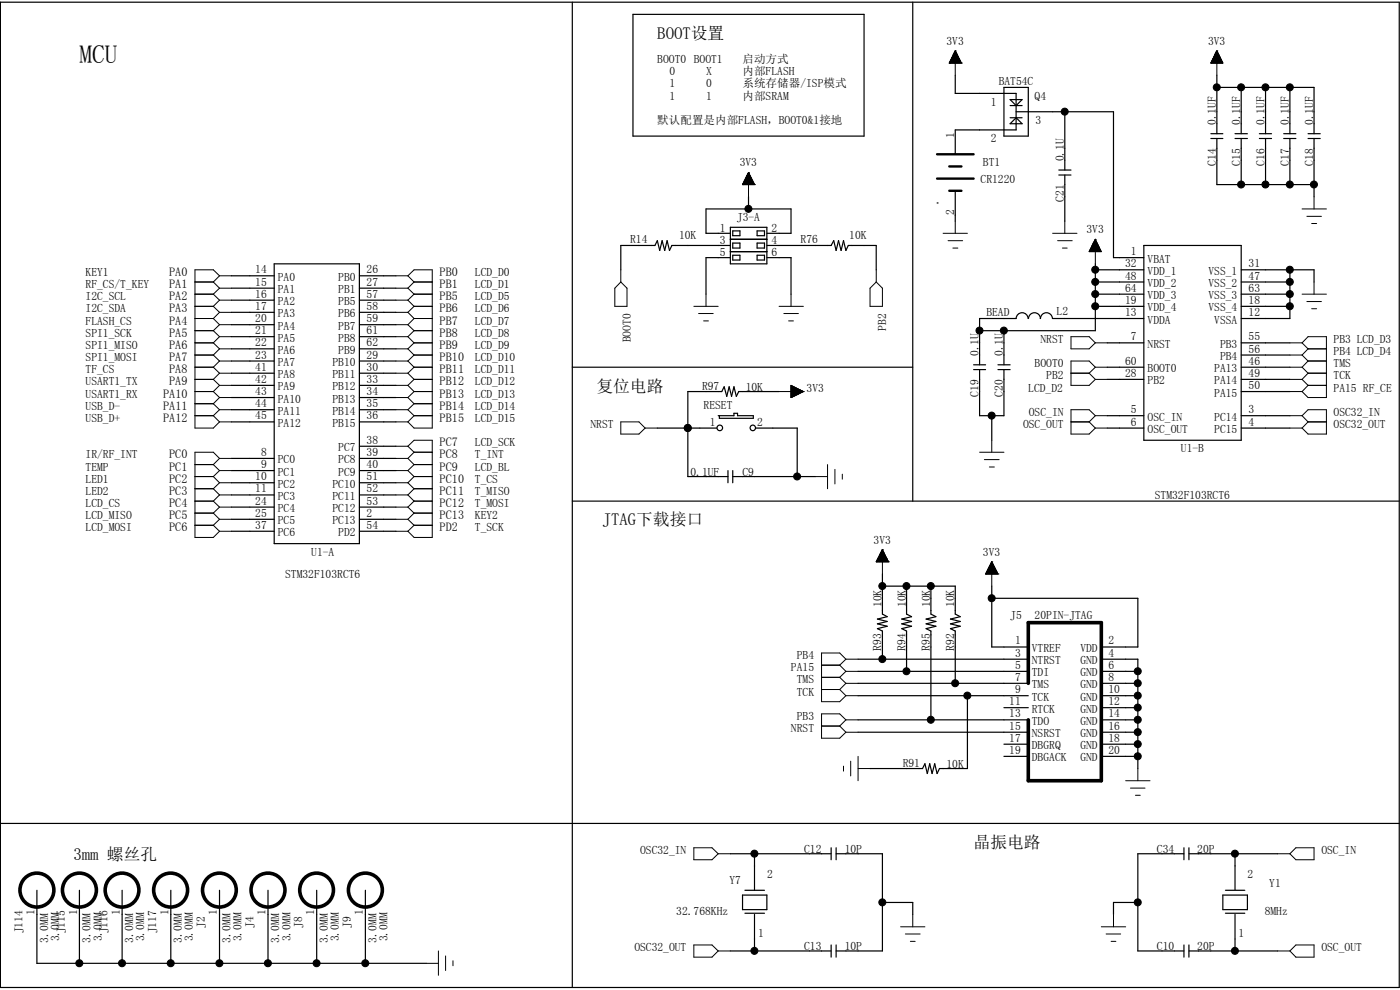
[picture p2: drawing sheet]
<svg xmlns="http://www.w3.org/2000/svg" width="297mm" height="210mm" viewBox="0 0 297 210" stroke-linecap="round" stroke-linejoin="round" font-family="sans-serif">
<g fill="none" stroke="#000" stroke-width=".25">
<path d="M.1 .5h296.7v209h-296.7zM121.4 .5v209M134.3 3h49v25.9h-49zM193.6 .5v105.8M202.6 16v3.8h13v7.8h-13v5.1M213 18.5h5.1v10.4h-5.1zM258.1 16v12.4M258.1 18.5h20.7v9.9M263.3 18.5v9.9M268.5 18.5v9.9M273.6 18.5v9.9M214.3 21.1h2.5l-1.2 1.3z"/>
<path d="M214.3 22.4h2.5M214.3 25h2.5M215.6 23.7h20.6v31h6.5M215.6 25l1.2 1.2h-2.5zM224.6 37.1h2.6M224.6 36.1h2.6M225.9 23.7v12.4M225.9 37.1v9.8M256.9 29.4h2.5M256.9 28.4h2.5M258.1 29.4v9.8h20.7M262 29.4h2.6"/>
<path d="M262 28.4h2.6M263.3 29.4v9.8M267.2 29.4h2.5M267.2 28.4h2.5M268.5 29.4v9.8M272.3 29.4h2.6M272.3 28.4h2.6M273.6 29.4v9.8M277.5 29.4h2.6M277.5 28.4h2.6M278.8 29.4v12.3M49.1 58.5h9.1"/>
<path d="M58.2 56h18v59.3h-18zM76.2 58.5h7.8M154.9 52.1h-12.4l-.5 1-.5-2-.5 2-.5-2-.5 2-.6-2-.5 1h-7.2v5.1M154.9 48.2h7.8v7.8h-7.8zM154.9 54.7h-5.1v7.7M154.9 50.8h7.8M154.9 53.4h7.8M154.9 49.5h-5.1v-5.2h18v5.2h-5.1M155.4 49h1.6v1h-1.6zM155.4 51.6h1.6v1h-1.6zM155.4 54.1h1.6v1.1h-1.6zM158.8 41.7v2.6"/>
<path d="M160.6 49h1.6v1h-1.6zM160.6 51.6h1.6v1h-1.6zM160.6 54.1h1.6v1.1h-1.6zM162.7 52.1h13.6l.6-1 .5 2 .5-2 .5 2 .5-2 .6 2 .5-1h5.9v5.1M162.7 54.7h5.1v7.7M198.8 43.1h.1M202.6 40.5v6.4M232.4 57.2h10.3M232.4 59.8h10.3M232.4 56v14.1h-24.6M242.7 52.1h20.6v41.3h-20.6zM263.3 57.2h15.5v2.6"/>
<path d="M263.3 59.8h10.3M273.6 57.2v10.4h-10.3M49.1 61.1h9.1M49.1 63.7h9.1M49.1 66.3h9.1M49.1 68.9h9.1M49.1 71.4h9.1M49.1 74h9.1M49.1 76.6h9.1M49.1 79.2h9.1M76.2 61.1h7.8M76.2 63.7h7.8"/>
<path d="M76.2 66.3h7.8M76.2 68.9h7.8M76.2 71.4h7.8M76.2 74h7.8M76.2 76.6h7.8M76.2 79.2h7.8M121.4 77.9h72.2M206.5 78.4h2.6M206.5 77.4h2.6M207.8 78.4v9.8h5.2v-9.8M211.7 78.4h2.6M211.7 77.4h2.6"/>
<path d="M213 70.1v7.3M218.1 67.6a1.27 1.27 0 0 0-1.3-1.3 1.27 1.27 0 0 0-1.2 1.3h-7.8v9.8M218.2 67.6a1.25 1.25 0 0 1 1.2-1.3 1.25 1.25 0 0 1 1.3 1.3M220.7 67.6a1.27 1.27 0 0 1 1.3-1.3 1.27 1.27 0 0 1 1.3 1.3M223.3 67.6h19.4M232.4 65h10.3M232.4 62.4h10.3M234.9 77.9h7.8M234.9 72.7h7.8M263.3 77.9h10.3M263.3 72.7h10.3M263.3 75.3h10.3"/>
<path d="M263.3 65h10.3M263.3 62.4h10.3M49.1 97.2h9.1M49.1 99.8h9.1M49.1 81.7h9.1M49.1 84.3h9.1M49.1 86.9h9.1M49.1 89.5h9.1M76.2 97.2h7.8M76.2 99.8h7.8M76.2 81.7h7.8M76.2 84.3h7.8"/>
<path d="M76.2 86.9h7.8M76.2 89.5h7.8M76.2 94.7h7.8M139.4 90.8h12.7M145.9 90.8h.1M152.4 88.2h.1M152.6 88.2h3.1v-.5h.8v.5h3.3v.5h-7.2zM154.4 99.8v2.6M155.4 99.8v2.6M160.3 90.8h8.8v10.3M165.3 83.1h-8.6l-.5 1-.5-2.1-.5 2.1-.5-2.1-.5 2.1-.6-2.1-.5 1.1h-7.2v18h8.5M210.4 88.2v5.2"/>
<path d="M234.9 88.2h7.8M234.9 90.8h7.8M234.9 80.5h7.8M263.3 83.1h10.3M263.3 88.2h10.3M263.3 90.8h10.3M263.3 80.5h10.3M49.1 110.2h9.1M49.1 102.4h9.1M49.1 105h9.1M49.1 107.6h9.1M49.1 112.7h9.1"/>
<path d="M76.2 110.2h7.8M76.2 102.4h7.8M76.2 105h7.8M76.2 107.6h7.8M76.2 112.7h7.8M121.4 106.3h175.4M155.4 101.1h17.6M182 139.8h36.1M187.2 124.3h15.4v6l1.1 .5-2.1 .5 2.1 .5-2.1 .5 2.1 .5-2.1 .5 1 .6v11M187.2 121.8v8.5l1 .5-2.1 .5 2.1 .5-2.1 .5 2.1 .5-2.1 .5 1.1 .6v5.9M192.3 124.3v6l1.1 .5-2.1 .5 2.1 .5-2.1 .5 2.1 .5-2.1 .5 1 .6v8.5M197.5 124.3v6l1 .5-2 .5 2 .5-2 .5 2 .5-2 .5 1 .6v18.8"/>
<path d="M210.4 124.3v12.9h7.7M210.4 126.9h31v10.3h-7.8M233.6 139.8h7.8v23.2M182 142.4h36.1M182 144.9h36.1M182 147.6h36.1M182 152.7h36.1M182 155.3h36.1M205.2 147.6v15.4h-5.9l-.5 1.1-.5-2.1-.6 2.1-.5-2.1-.5 2.1-.5-2.1-.5 1h-11.1M213 150.1h5.1M213 157.9h5.1M233.6 142.4h7.8"/>
<path d="M233.6 144.9h7.8M233.6 147.6h7.8M233.6 150.1h7.8M233.6 152.7h7.8M233.6 155.3h7.8M233.6 157.9h7.8M.1 174.7h296.7M176.3 179.8v2.6M177.4 179.8v2.6M213 160.4h5.1M233.6 160.4h7.8M251.2 179.8v2.6"/>
<path d="M252.2 179.8v2.6M7.8 188.8v15.5h82.6M16.8 188.8v15.5M25.9 188.8v15.5M36.2 188.8v15.5M46.6 188.8v15.5M56.9 188.8v15.5M67.2 188.8v15.5M77.5 188.8v15.5M154.9 181.1h21.4M157.5 189.9h5.2v3.1h-5.2zM158 188.8h4.2"/>
<path d="M158 193.7h4.2M160.1 181.1v7.7M160.1 194v7.7M177.4 181.1h9.8v20.6h-9.8M187.2 191.4h6.4v2.6M241.4 191.4h-5.2v2.6M251.2 181.1h-9.8v20.6h9.8M252.2 181.1h18.8M259.4 189.9h5.2v3.1h-5.2zM260 188.8h4.1M260 193.7h4.1M262 181.1v7.7"/>
<path d="M262 194v7.7M46.6 204.3h.1M154.9 201.7h21.4M176.3 200.4v2.6M177.4 200.4v2.6M251.2 200.4v2.6M252.2 201.7h18.8M252.2 200.4v2.6"/>
<circle cx="152.7" cy="90.8" r=".59"/>
<circle cx="159.7" cy="90.8" r=".58"/>
</g>
<g fill="none" stroke="#000" stroke-width=".76">
<path d="M218.1 144.9v-12.8h15.5v33.5h-15.5v-12.9"/>
<circle cx="7.8" cy="188.8" r="3.6"/>
<circle cx="16.8" cy="188.8" r="3.6"/>
<circle cx="25.9" cy="188.8" r="3.6"/>
<circle cx="36.2" cy="188.8" r="3.6"/>
<circle cx="46.5" cy="188.8" r="3.6"/>
<circle cx="56.9" cy="188.8" r="3.6"/>
<circle cx="67.2" cy="188.8" r="3.6"/>
<circle cx="77.5" cy="188.8" r="3.6"/>
</g>
<path d="M198.8 32.7h7.7M198.8 37.9h7.7M201.4 35.3h2.6M201.4 40.5h2.6" fill="none" stroke="#000" stroke-width=".51"/>
<g fill="none" stroke="#000" stroke-width=".21">
<path d="M201.4 13.4h.1M201.4 13.4h2.6M201.4 13.3h2.5M201.5 13.2h2.3v.2M201.5 13.1v.3M201.5 13h2.3M201.6 13h2.2v.4M201.6 12.9v.5M201.6 12.9h2.1M201.7 12.7h1.9v.7M201.8 12.5h1.7v.9M201.8 12.5v.9"/>
<path d="M201.8 12.4h1.7M201.9 12.4h1.6v1M202 12.1h1.3v1.3M202 12.1v1.3M202.1 12h1.2M202.1 11.9h1.1v1.5M202.2 11.7h.9v1.7M202.2 11.6v1.8M202.2 11.6h.9M202.3 11.5h.7v1.9M202.4 11.3h.5v2.1M202.4 11.2v2.2"/>
<path d="M202.4 11.2h.5M202.5 11.1h.3v2.3M202.5 11v2.4M202.6 11h.2M202.6 10.9h.1v2.5M202.6 10.8v2.6M202.6 10.8h.1M202.6 10.8v5.2M202.6 10.8l-1.2 2.6M202.6 10.8l1.4 2.6M203 11.4h-.6l-.1 2M203.2 11.9h-1.1v1.5"/>
<path d="M203.4 12.2h-1.5v1.2M203.6 12.7h-1.9v.7M204 13.4h.1M256.9 13.4h2.5M256.9 13.3h2.5v.1M256.9 13.2v.2M257 13.2h2.3M257 13h2.3v.4M257 13v.4M257 13h2.2M257.1 12.9h2.1v.5M257.1 12.8v.6"/>
<path d="M257.2 12.7h1.9M257.2 12.7h1.9v.7M257.2 12.6v.8M257.3 12.5h1.7M257.3 12.4h1.7v1M257.3 12.4v1M257.4 12.4h1.5M257.4 12.2h1.5v1.2M257.4 12.2v1.2M257.5 12.1h1.3M257.5 12h1.3v1.4M257.5 11.9v1.5"/>
<path d="M257.6 11.9h1.1M257.6 11.9h1.1v1.5M257.6 11.7v1.7M257.7 11.7h.9M257.7 11.6h.9v1.8M257.7 11.5v1.9M257.8 11.5h.7M257.8 11.4h.6v2M257.8 11.3v2.1M257.9 11.3h.5M257.9 11.2h.5v2.2M257.9 11.1v2.3"/>
<path d="M258 11.1h.3M258 11h.3v2.4M258 10.9v2.5M258.1 10.9h.1M258.1 10.8h.1M258.1 10.8v5.2M258.1 10.8l-1.2 2.6M258.1 10.8l1.3 2.6M157.5 39.2h.1M157.5 39.2h2.6M157.6 39.1h2.4M157.6 39.2v-.3h2.4v.3"/>
<path d="M157.6 38.9h2.3M157.7 38.8h2.2v.4M157.7 38.7v.5M157.8 38.7h2M157.8 38.6h2v.6M157.8 38.5v.7M157.9 38.4h1.8M157.9 38.4h1.8v.8M157.9 38.3v.9M158 38.3h1.6M158 38.1h1.6v1.1M158.1 37.9h1.4v1.3"/>
<path d="M158.1 37.9v1.3M158.2 37.8h1.2M158.2 37.7h1.2v1.5M158.3 37.5h1v1.7M158.3 37.4v1.8M158.4 37.4h.8M158.4 37.3h.8v1.9M158.4 37.2v2M158.5 37.2h.6M158.5 37.1h.5v2.1M158.5 37v2.2M158.6 37h.4"/>
<path d="M158.6 36.9h.4v2.3M158.6 36.8v2.4M158.7 36.8h.2M158.7 36.7h.2v2.5M158.7 36.6v2.6M158.8 36.6h.1M158.8 36.6v5.1M158.8 36.6l-1.3 2.6M158.8 36.6l1.3 2.6M159.3 37.6h-1l-.1 1.6M159.5 38.1h-1.4l-.1 1.1M160.1 39.2h.1"/>
<path d="M41.4 59.8h3.9M45.3 59.8l1.3 1.3M46.6 58.5l-1.3-1.3h-3.9v33.6h3.9l1.3-1.3M46.6 58.5h2.5M46.6 58.5l-1.3 1.3M84 58.5h2.5M86.5 58.5l1.3-1.3h3.9v33.6h-3.9l-1.3-1.3M86.5 58.5l1.3 1.3M87.8 59.8h3.9M87.8 59.8l-1.3 1.3M131.7 59.8l1.3 1.3v3.9h-2.6v-3.9zM131.7 57.2v2.6"/>
<path d="M185.9 57.2v2.6M200.1 49.5h5.1M201.1 51.1h3.1M202.1 52.6h1.1M202.6 46.9v2.6M223.3 49.5h5.2M224.4 51.1h3.1M225.4 52.6h1M225.9 46.9v2.6M231.1 53.3h2.5M231.1 53.2v.2M231.1 53.2h2.4"/>
<path d="M231.2 53.1h2.3M231.2 53v.4M231.3 53h2.1M231.3 52.9h2.1M231.3 52.8v.6M231.4 52.8h1.9M231.4 52.7h1.9M231.4 52.6v.8M231.5 52.6h1.7M231.5 52.5h1.7M231.5 52.4v1M231.6 52.4h1.5"/>
<path d="M231.6 52.3h1.4M231.6 52.2v1.2M231.6 52.2h1.4M231.7 52.1h1.3M231.7 51.9v1.5M231.8 52h1.1M231.8 51.9h1.1M231.8 51.7v1.7M231.9 51.8h.9M231.9 51.6h.8M231.9 51.5v1.9M232 51.6h.7"/>
<path d="M232 51.5h.7M232 51.3v2.1M232.1 51.4h.5M232.2 51.3h.3M232.2 51.1v2.3M232.2 51.1h.3M232.2 50.9v2.5M232.3 51h.1M232.4 50.8h.1M232.4 50.8v5.2M232.4 50.8l-1.3 2.6M232.4 50.8l1.2 2.6h-2.5"/>
<path d="M232.5 51v2.4M232.5 51.2v2.2M232.7 51.4v2M232.7 51.6v1.8M232.9 51.8v1.6M233 52v1.4M233 52.2v1.2M233.2 52.4v1M233.3 52.7v.7M233.4 52.9v.5M233.5 53v.4M233.6 53.3v.1"/>
<path d="M276.2 44.3h5.2M277.2 45.9h3.1M278.3 47.4h1M278.8 41.7v2.6M278.8 59.8v2.6M41.4 65h3.9M41.4 62.4h3.9M41.4 72.7h3.9M41.4 75.3h3.9M41.4 77.9h3.9M41.4 67.6h3.9M41.4 70.1h3.9"/>
<path d="M45.3 62.4l1.3 1.3M45.3 65l1.3 1.3M45.3 67.6l1.3 1.3M45.3 70.1l1.3 1.3M45.3 75.3l1.3 1.3M45.3 77.9l1.3 1.3M45.3 72.7l1.3 1.3M46.6 74h2.5M46.6 71.4h2.5M46.6 76.6h2.5M46.6 79.2h2.5M46.6 61.1h2.5"/>
<path d="M46.6 61.1l-1.3 1.3M46.6 63.7h2.5M46.6 63.7l-1.3 1.3M46.6 66.3h2.5M46.6 66.3l-1.3 1.3M46.6 68.9h2.5M46.6 68.9l-1.3 1.2M46.6 71.4l-1.3 1.3M46.6 76.6l-1.3 1.3M46.6 79.2l-1.3 1.3M46.6 74l-1.3 1.3M84 74h2.5"/>
<path d="M84 71.4h2.5M84 76.6h2.5M84 79.2h2.5M84 61.1h2.5M84 63.7h2.5M84 66.3h2.5M84 68.9h2.5M86.5 61.1l1.3 1.3M86.5 63.7l1.3 1.3M86.5 66.3l1.3 1.3M86.5 68.9l1.3 1.2M86.5 71.4l1.3 1.3"/>
<path d="M86.5 74l1.3 1.3M86.5 76.6l1.3 1.3M86.5 79.2l1.3 1.3M87.8 65h3.9M87.8 62.4h3.9M87.8 72.7h3.9M87.8 75.3h3.9M87.8 77.9h3.9M87.8 67.6h3.9M87.8 70.1h3.9M87.8 62.4l-1.3 1.3M87.8 65l-1.3 1.3"/>
<path d="M87.8 67.6l-1.3 1.3M87.8 70.1l-1.3 1.3M87.8 72.7l-1.3 1.3M87.8 75.3l-1.3 1.3M87.8 77.9l-1.3 1.3M147.2 65h5.2M148.2 66.5h3.1M149.3 68.1h1M149.8 62.4v2.6M165.3 65h5.1M166.3 66.5h3.1M167.3 68.1h1"/>
<path d="M167.8 62.4v2.6M184.6 61.1l1.3-1.3 1.3 1.3v3.9h-2.6zM227.2 71.4h3.9l1.3 1.3-1.3 1.3h-3.9zM227.2 79.2h3.9M231.1 79.2l1.3 1.3M232.4 72.7h2.5M232.4 77.9l-1.3-1.3h-3.9v5.1h3.9l1.3-1.2M232.4 77.9h2.5M232.4 77.9l-1.3 1.3M273.6 72.7h2.6M273.6 75.3h2.6M273.6 77.9h2.6"/>
<path d="M276.2 62.4h5.2M276.2 72.7l1.3 1.3M276.2 72.7l1.3-1.3h3.9v12.9h-3.9l-1.3-1.2M276.2 75.3l1.3 1.3M276.2 77.9l1.3 1.3M277.2 64h3.1M277.5 74h3.9M277.5 76.6h3.9M277.5 74l-1.3 1.3M277.5 79.2h3.9M277.5 76.6l-1.3 1.3M277.5 79.2l-1.3 1.3"/>
<path d="M278.3 65.5h1M41.4 83.1h3.9M41.4 80.5h3.9M41.4 88.2h3.9M41.4 85.6h3.9M41.4 98.6h3.9M45.3 80.5l1.3 1.2M45.3 83.1l1.3 1.2M45.3 85.6l1.3 1.3M45.3 88.2l1.3 1.3M45.3 98.6l1.3 1.2M46.6 89.5h2.5"/>
<path d="M46.6 97.2l-1.3-1.3h-3.9v18.1h3.9l1.3-1.3M46.6 81.7h2.5M46.6 84.3h2.5M46.6 86.9h2.5M46.6 81.7l-1.3 1.4M46.6 84.3l-1.3 1.3M46.6 86.9l-1.3 1.3M46.6 97.2h2.5M46.6 97.2l-1.3 1.4M46.6 99.8h2.5M46.6 99.8l-1.3 1.3M84 89.5h2.5"/>
<path d="M84 81.7h2.5M84 84.3h2.5M84 86.9h2.5M84 97.2h2.5M84 99.8h2.5M84 94.7h2.5M86.5 94.7l1.3-1.3h3.9v20.6h-3.9l-1.3-1.3M86.5 81.7l1.3 1.4M86.5 84.3l1.3 1.3M86.5 86.9l1.3 1.3M86.5 94.7l1.3 1.2M86.5 97.2l1.3 1.4"/>
<path d="M86.5 99.8l1.3 1.3M87.8 83.1h3.9M87.8 95.9h3.9M87.8 80.5h3.9M87.8 88.2h3.9M87.8 85.6h3.9M87.8 98.6h3.9M87.8 80.5l-1.3 1.2M87.8 83.1l-1.3 1.2M87.8 85.6l-1.3 1.3M87.8 88.2l-1.3 1.3M87.8 95.9l-1.3 1.3"/>
<path d="M87.8 98.6l-1.3 1.2M131.7 89.5h3.9l1.3 1.3-1.3 1.3h-3.9zM136.9 90.8h2.5M165.3 83.1h5.1M167.8 81.7l2.6 1.4-2.6 1.2zM167.8 84.3h.2M167.8 84.2h.4M167.8 84.1h.6M167.8 84h.8M167.8 83.9h1M167.8 83.8h1.2M167.8 83.7h1.5"/>
<path d="M167.8 83.6h1.7M167.8 83.5h1.9M167.8 83.4h2.1M167.8 83.2h2.3M167.8 83.1h2.5M167.8 82.9h2.4v.2M167.8 82.8h2.2v.4M167.8 82.7h2v.7M167.8 82.6h1.8v.9M167.8 82.5h1.6v1.1M167.8 82.4h1.4v1.3M167.8 82.3h1.2v1.5"/>
<path d="M167.8 82.2h1v1.7M167.8 82.1h.8v1.9M167.8 82h.5v2.1M167.8 81.9h.3v2.3M167.8 81.8h.1v2.5M168 81.9v2.3M168.2 82v2.1M168.4 82.1v1.9M168.7 82.2v1.7M168.9 82.3v1.5M169.1 82.4v1.3M169.3 82.5v1.1"/>
<path d="M169.5 82.6v.9M169.7 82.7v.7M169.9 82.8v.5M170.1 82.9v.3M170.3 83v.1M170.4 83.1h.1M175.6 98.6v5.1M177.1 99.6v3.1M207.8 95.9h5.2M208.8 97.5h3.2M209.9 99.1h1M210.4 93.4v2.5"/>
<path d="M227.2 89.5h3.9M231.1 89.5l1.3 1.3M232.4 90.8h2.5M232.4 88.2l-1.3-1.3h-3.9v5.2h3.9l1.3-1.3M232.4 80.5h2.5M232.4 88.2h2.5M232.4 88.2l-1.3 1.3M273.6 83.1h2.6M273.6 90.8h2.6M273.6 80.5h2.6M273.6 88.2h2.6M276.2 88.2l1.3-1.3h3.9v5.2h-3.9l-1.3-1.3"/>
<path d="M276.2 80.5l1.3 1.2M276.2 88.2l1.3 1.3M277.5 89.5h3.9M277.5 81.7h3.9M277.5 81.7l-1.3 1.4M277.5 89.5l-1.3 1.3M41.4 101.1h3.9M41.4 103.7h3.9M41.4 106.3h3.9M41.4 108.8h3.9M41.4 111.4h3.9M45.3 101.1l1.3 1.3"/>
<path d="M45.3 103.7l1.3 1.3M45.3 106.3l1.3 1.3M45.3 108.8l1.3 1.4M45.3 111.4l1.3 1.3M46.6 102.4h2.5M46.6 102.4l-1.3 1.3M46.6 105h2.5M46.6 105l-1.3 1.3M46.6 107.6h2.5M46.6 107.6l-1.3 1.2M46.6 110.2h2.5M46.6 110.2l-1.3 1.2"/>
<path d="M46.6 112.7h2.5M84 102.4h2.5M84 105h2.5M84 107.6h2.5M84 110.2h2.5M84 112.7h2.5M86.5 102.4l1.3 1.3M86.5 105l1.3 1.3M86.5 107.6l1.3 1.2M86.5 110.2l1.3 1.2M87.8 101.1h3.9M87.8 103.7h3.9"/>
<path d="M87.8 106.3h3.9M87.8 108.8h3.9M87.8 111.4h3.9M87.8 101.1l-1.3 1.3M87.8 103.7l-1.3 1.3M87.8 106.3l-1.3 1.3M87.8 108.8l-1.3 1.4M87.8 111.4l-1.3 1.3M173 101.1h2.6M178.7 100.6v1M185.9 119.2h.1M185.9 119.2h2.6"/>
<path d="M185.9 119h2.5M186 119h2.4v.2M186 118.9v.3M186.1 118.9h2.2M186.1 118.7h2.2v.5M186.1 118.7v.5M186.1 118.7h2.1M186.2 118.5h2v.7M186.2 118.5v.7M186.2 118.4h1.9M186.3 118.4h1.8v.8M186.3 118.3v.9"/>
<path d="M186.4 118.2h1.6M186.4 118.2h1.6v1M186.4 118.1v1.1M186.5 118h1.4M186.5 117.9h1.3v1.3M186.5 117.9v1.3M186.6 117.9h1.2M186.6 117.7h1.1v1.5M186.6 117.6v1.6M186.7 117.6h1M186.7 117.5h.9v1.7M186.7 117.4v1.8"/>
<path d="M186.8 117.4h.8M186.8 117.3h.7v1.9M186.8 117.2v2M186.9 117.2h.6M186.9 117.1h.6v2.1M186.9 117v2.2M187 117h.4M187 116.9h.3v2.3M187 116.8v2.4M187.1 116.8h.2M187.1 116.7h.1M187.1 116.6v2.6"/>
<path d="M187.2 116.6h.1M187.2 116.6v5.2M187.2 116.6l-1.3 2.6M187.2 116.6l1.3 2.6M188.5 119.2h.1M210.1 119.9h.6v1.9M210.1 119.7h.6v2.1M210.1 119.6v2.2M210.2 119.6h.4M210.2 119.5h.4v2.3M210.2 119.4v2.4M210.3 119.4h.2"/>
<path d="M210.4 119.3v2.5M210.4 119.2v2.6M210.4 119.2h.1M210.4 119.2v5.1M210.4 119.2l-1.3 2.6M210.4 119.2l1.3 2.6M210.7 119.8h-.6v2M179.5 139.8h2.5M179.5 139.8l-1.4 1.3M179.5 139.8l-1.4-1.3h-3.8v10.3h3.8l1.4-1.2M209.1 121.8h.1M209.1 121.8h2.6"/>
<path d="M209.2 121.7h2.4M209.2 121.5h2.4v.3M209.2 121.5v.3M209.3 121.5h2.2M209.3 121.3h2.2v.5M209.3 121.3v.5M209.4 121.2h2.1M209.4 121.2h2v.6M209.4 121.1v.7M209.5 121h1.8M209.5 120.9h1.8v.9M209.5 120.9v.9"/>
<path d="M209.6 120.8h1.6M209.6 120.7h1.6v1.1M209.6 120.6v1.2M209.7 120.6h1.4M209.7 120.5h1.4v1.3M209.7 120.4v1.4M209.8 120.4h1.2M209.8 120.3h1.2v1.5M209.9 120.1h1v1.7M209.9 120v1.8M210 120h.8M210.9 120.2h-1l-.1 1.6"/>
<path d="M211.7 121.8h.1M174.3 141.1h3.8M174.3 143.7h3.8M174.3 154h3.8M174.3 146.3h3.8M178.1 141.1l1.4 1.3M178.1 143.7l1.4 1.2M178.1 146.3l1.4 1.3M178.1 154l1.4 1.3M179.5 152.7l-1.4-1.3h-3.8v5.2h3.8l1.4-1.3M179.5 142.4h2.5M179.5 142.4l-1.4 1.3"/>
<path d="M179.5 152.7h2.5M179.5 152.7l-1.4 1.3M179.5 144.9h2.5M179.5 144.9l-1.4 1.4M179.5 147.6h2.5M179.5 155.3h2.5M147.2 179.8h3.8l1.4 1.3-1.4 1.3h-3.8zM178.9 162.5v1.1M180.5 161.5v3.1M182 163h2.6M182 160.4v5.2M238.8 165.6h5.2"/>
<path d="M239.8 167.2h3.1M240.9 168.7h1M241.4 163v2.6M274.9 179.8h3.9v2.6h-3.9l-1.3-1.3zM152.4 181.1h2.5M191.1 196.6h5.1M192.1 198.1h3.1M193.1 199.7h1M193.6 194v2.6M233.6 196.6h5.2M234.7 198.1h3M235.7 199.7h1"/>
<path d="M236.2 194v2.6M271 181.1h2.6M90.4 204.3h2.6M93 201.7v5.2M94.5 202.8v3.1M96.1 203.8v1.1M147.2 200.4h3.8l1.4 1.3-1.4 1.3h-3.8zM152.4 201.7h2.5M271 201.7h2.6M273.6 201.7l1.3-1.3h3.9v2.6h-3.9z"/>
</g>
<g fill="#000" stroke="#000" stroke-width=".21">
<circle cx="258.1" cy="18.5" r=".74"/>
<circle cx="263.3" cy="18.5" r=".74"/>
<circle cx="268.5" cy="18.5" r=".74"/>
<circle cx="273.6" cy="18.5" r=".74"/>
<circle cx="225.9" cy="23.7" r=".74"/>
<circle cx="263.3" cy="39.1" r=".74"/>
<circle cx="268.5" cy="39.1" r=".74"/>
<circle cx="273.6" cy="39.1" r=".74"/>
<circle cx="278.7" cy="39.1" r=".74"/>
<circle cx="158.8" cy="44.3" r=".74"/>
<circle cx="232.3" cy="57.2" r=".74"/>
<circle cx="232.3" cy="59.8" r=".74"/>
<circle cx="273.6" cy="57.2" r=".74"/>
<circle cx="273.6" cy="59.8" r=".74"/>
<circle cx="207.8" cy="70.1" r=".74"/>
<circle cx="213" cy="70.1" r=".74"/>
<circle cx="232.3" cy="62.4" r=".74"/>
<circle cx="232.3" cy="65" r=".74"/>
<circle cx="273.6" cy="62.4" r=".74"/>
<circle cx="273.6" cy="65" r=".74"/>
<circle cx="145.9" cy="90.8" r=".74"/>
<circle cx="210.4" cy="88.2" r=".74"/>
<circle cx="169.1" cy="101.1" r=".74"/>
<circle cx="187.2" cy="139.8" r=".74"/>
<circle cx="187.2" cy="124.3" r=".74"/>
<circle cx="192.3" cy="124.3" r=".74"/>
<circle cx="197.5" cy="124.3" r=".74"/>
<circle cx="210.4" cy="126.9" r=".74"/>
<circle cx="192.3" cy="142.4" r=".74"/>
<circle cx="197.5" cy="152.7" r=".74"/>
<circle cx="202.6" cy="144.9" r=".74"/>
<circle cx="205.2" cy="147.6" r=".74"/>
<circle cx="241.4" cy="157.8" r=".74"/>
<circle cx="241.4" cy="152.7" r=".74"/>
<circle cx="241.4" cy="155.3" r=".74"/>
<circle cx="241.4" cy="150.1" r=".74"/>
<circle cx="241.4" cy="147.6" r=".74"/>
<circle cx="241.4" cy="142.4" r=".74"/>
<circle cx="241.4" cy="144.9" r=".74"/>
<circle cx="241.4" cy="160.4" r=".74"/>
<circle cx="160" cy="181.1" r=".74"/>
<circle cx="187.2" cy="191.4" r=".74"/>
<circle cx="241.4" cy="191.4" r=".74"/>
<circle cx="262" cy="181.1" r=".74"/>
<circle cx="16.8" cy="204.3" r=".74"/>
<circle cx="25.9" cy="204.3" r=".74"/>
<circle cx="36.2" cy="204.3" r=".74"/>
<circle cx="46.5" cy="204.3" r=".74"/>
<circle cx="56.8" cy="204.3" r=".74"/>
<circle cx="67.2" cy="204.3" r=".74"/>
<circle cx="77.5" cy="204.3" r=".74"/>
<circle cx="160" cy="201.7" r=".74"/>
<circle cx="262" cy="201.7" r=".74"/>
</g>
<text font-size="5.4" x="16.8" y="13.4">MCU</text>
<g font-size="3.6">
<text x="139.4" y="8.2">BOOT设置</text>
<text x="126.5" y="83.1">复位电路</text>
<text x="127.8" y="111.4">JTAG下载接口</text>
<text x="206.5" y="179.8">晶振电路</text>
<text x="15.6" y="182.4">3mm 螺丝孔</text>
</g>
<g font-size="2.6">
<text x="35.9" y="58.5">PA0</text>
<text x="93.3" y="58.5">PB0</text>
<text x="35.9" y="61.1">PA1</text>
<text x="35.9" y="63.7">PA2</text>
<text x="93.3" y="61.1">PB1</text>
<text x="93.3" y="63.7">PB5</text>
<text x="35.9" y="66.3">PA3</text>
<text x="35.9" y="68.9">PA4</text>
<text x="35.9" y="71.4">PA5</text>
<text x="93.3" y="66.3">PB6</text>
<text x="93.3" y="68.9">PB7</text>
<text x="93.3" y="71.4">PB8</text>
<text x="35.9" y="76.6">PA7</text>
<text x="35.9" y="74">PA6</text>
<text x="93.3" y="74">PB9</text>
<text x="93.3" y="76.6">PB10</text>
<text x="35.9" y="79.2">PA8</text>
<text x="35.9" y="81.7">PA9</text>
<text x="93.3" y="79.2">PB11</text>
<text x="93.3" y="81.7">PB12</text>
<text x="34.6" y="84.3">PA10</text>
<text x="34.6" y="86.9">PA11</text>
<text x="34.6" y="89.5">PA12</text>
<text x="93.3" y="84.3">PB13</text>
<text x="93.3" y="86.9">PB14</text>
<text x="93.3" y="89.5">PB15</text>
<text x="93.3" y="94.7">PC7</text>
<text x="35.9" y="97.2">PC0</text>
<text x="35.9" y="99.8">PC1</text>
<text x="93.3" y="97.2">PC8</text>
<text x="93.3" y="99.8">PC9</text>
<text x="35.9" y="102.4">PC2</text>
<text x="35.9" y="105">PC3</text>
<text x="35.9" y="107.6">PC4</text>
<text x="93.3" y="102.4">PC10</text>
<text x="93.3" y="105">PC11</text>
<text x="93.3" y="107.6">PC12</text>
<text x="35.9" y="110.2">PC5</text>
<text x="35.9" y="112.7">PC6</text>
<text x="93.3" y="110.2">PC13</text>
<text x="93.3" y="112.7">PD2</text>
</g>
<g font-size="2.5">
<text x="200.8" y="9.5">3V3</text>
<text x="256.3" y="9.5">3V3</text>
<text x="139.4" y="13.4">BOOT0 BOOT1</text>
<text x="142" y="16">0</text>
<text x="149.8" y="16">X</text>
<text x="157.5" y="13.4">启动方式</text>
<text x="157.5" y="16">内部FLASH</text>
<text x="142" y="18.5">1</text>
<text x="142" y="21.1">1</text>
<text x="149.8" y="18.5">0</text>
<text x="149.8" y="21.1">1</text>
<text x="157.5" y="18.5">系统存储器/ISP模式</text>
<text x="157.5" y="21.1">内部SRAM</text>
<text x="210.2" y="22.5">1</text>
<text x="211.9" y="18.1">BAT54C</text>
<text x="219.5" y="21.1">Q4</text>
<text x="139.4" y="26.2">默认配置是内部FLASH，BOOT0&amp;1接地</text>
<text x="202.4" y="29.4" transform="rotate(-90 202.4 29.4)">1</text>
<text x="219.7" y="26.3">3</text>
<text x="257.9" y="26.5" transform="rotate(-90 257.9 26.5)">0.1UF</text>
<text x="263.1" y="26.5" transform="rotate(-90 263.1 26.5)">0.1UF</text>
<text x="268.3" y="26.5" transform="rotate(-90 268.3 26.5)">0.1UF</text>
<text x="273.4" y="26.5" transform="rotate(-90 273.4 26.5)">0.1UF</text>
<text x="278.6" y="26.5" transform="rotate(-90 278.6 26.5)">0.1UF</text>
<text x="156.9" y="35.3">3V3</text>
<text x="208.5" y="35.3">BT1</text>
<text x="210.2" y="30.2">2</text>
<text x="225.7" y="34.2" transform="rotate(-90 225.7 34.2)">0.1U</text>
<text x="257.9" y="35.1" transform="rotate(-90 257.9 35.1)">C14</text>
<text x="263.1" y="35.1" transform="rotate(-90 263.1 35.1)">C15</text>
<text x="268.3" y="35.1" transform="rotate(-90 268.3 35.1)">C16</text>
<text x="273.4" y="35.1" transform="rotate(-90 273.4 35.1)">C17</text>
<text x="278.6" y="35.1" transform="rotate(-90 278.6 35.1)">C18</text>
<text x="208" y="38.7">CR1220</text>
<text x="156.3" y="46.9">J3-A</text>
<text x="202.4" y="45.6" transform="rotate(-90 202.4 45.6)">2</text>
<text x="225.7" y="42.8" transform="rotate(-90 225.7 42.8)">C21</text>
<text x="133.7" y="51.6">R14</text>
<text x="144.1" y="50.8">10K</text>
<text x="152.7" y="49.2">1</text>
<text x="152.7" y="51.8">3</text>
<text x="163.7" y="49.2">2</text>
<text x="163.7" y="51.8">4</text>
<text x="169.8" y="51.6">R76</text>
<text x="180.2" y="50.8">10K</text>
<text x="230.5" y="49.5">3V3</text>
<text x="18.2" y="58.5">KEY1</text>
<text x="54.1" y="58">14</text>
<text x="58.9" y="59.6">PA0</text>
<text x="71.8" y="59.6">PB0</text>
<text x="77.8" y="58">26</text>
<text x="100.8" y="58.5">LCD_D0</text>
<text x="152.7" y="54.4">5</text>
<text x="163.7" y="54.4">6</text>
<text x="238.7" y="56.7">32</text>
<text x="238.7" y="59.3">48</text>
<text x="239.9" y="54.1">1</text>
<text x="243.5" y="55.7">VBAT</text>
<text x="243.5" y="58.3">VDD_1</text>
<text x="256.4" y="58.3">VSS_1</text>
<text x="264.9" y="56.7">31</text>
<text x="264.9" y="59.3">47</text>
<text x="18.2" y="63.7">I2C_SCL</text>
<text x="18.2" y="61.1">RF_CS/T_KEY</text>
<text x="54.1" y="60.6">15</text>
<text x="54.1" y="63.2">16</text>
<text x="54.1" y="65.7">17</text>
<text x="58.9" y="62.2">PA1</text>
<text x="58.9" y="64.7">PA2</text>
<text x="71.8" y="62.2">PB1</text>
<text x="71.8" y="64.7">PB5</text>
<text x="77.8" y="60.6">27</text>
<text x="77.8" y="63.2">57</text>
<text x="77.8" y="65.7">58</text>
<text x="100.8" y="61.1">LCD_D1</text>
<text x="100.8" y="63.7">LCD_D5</text>
<text x="238.7" y="64.5">19</text>
<text x="238.7" y="61.9">64</text>
<text x="243.5" y="60.9">VDD_2</text>
<text x="243.5" y="63.5">VDD_3</text>
<text x="256.4" y="60.9">VSS_2</text>
<text x="256.4" y="63.5">VSS_3</text>
<text x="264.9" y="64.5">18</text>
<text x="264.9" y="61.9">63</text>
<text x="18.2" y="71.4">SPI1_SCK</text>
<text x="18.2" y="68.9">FLASH_CS</text>
<text x="18.2" y="66.3">I2C_SDA</text>
<text x="54.1" y="68.3">20</text>
<text x="54.1" y="70.9">21</text>
<text x="58.9" y="67.3">PA3</text>
<text x="58.9" y="69.9">PA4</text>
<text x="71.8" y="67.3">PB6</text>
<text x="71.8" y="69.9">PB7</text>
<text x="77.8" y="68.3">59</text>
<text x="77.8" y="70.9">61</text>
<text x="100.8" y="66.3">LCD_D6</text>
<text x="100.8" y="68.9">LCD_D7</text>
<text x="100.8" y="71.4">LCD_D8</text>
<text x="188" y="70.2" transform="rotate(-90 188 70.2)">PB2</text>
<text x="209.2" y="67.1">BEAD</text>
<text x="224.1" y="66.8">L2</text>
<text x="238.7" y="67">13</text>
<text x="243.5" y="68.6">VDDA</text>
<text x="243.5" y="66">VDD_4</text>
<text x="256.4" y="66">VSS_4</text>
<text x="257.6" y="68.6">VSSA</text>
<text x="264.9" y="67">12</text>
<text x="18.2" y="74">SPI1_MISO</text>
<text x="18.2" y="76.6">SPI1_MOSI</text>
<text x="54.1" y="73.5">22</text>
<text x="54.1" y="76.1">23</text>
<text x="58.9" y="72.5">PA5</text>
<text x="58.9" y="75.1">PA6</text>
<text x="58.9" y="77.6">PA7</text>
<text x="70.5" y="77.6">PB10</text>
<text x="71.8" y="72.5">PB8</text>
<text x="71.8" y="75.1">PB9</text>
<text x="77.8" y="76.1">29</text>
<text x="77.8" y="73.5">62</text>
<text x="100.8" y="74">LCD_D9</text>
<text x="100.8" y="76.6">LCD_D10</text>
<text x="133.8" y="72.6" transform="rotate(-90 133.8 72.6)">BOOT0</text>
<text x="207.6" y="75.6" transform="rotate(-90 207.6 75.6)">0.1U</text>
<text x="212.8" y="75.6" transform="rotate(-90 212.8 75.6)">0.1U</text>
<text x="219.5" y="77.9">BOOT0</text>
<text x="220.7" y="72.7">NRST</text>
<text x="238.7" y="77.4">60</text>
<text x="239.9" y="72.2">7</text>
<text x="243.5" y="73.8">NRST</text>
<text x="258.8" y="73.8">PB3</text>
<text x="258.8" y="76.4">PB4</text>
<text x="264.9" y="77.4">46</text>
<text x="264.9" y="72.2">55</text>
<text x="264.9" y="74.8">56</text>
<text x="282.9" y="72.7">PB3 LCD_D3</text>
<text x="282.9" y="75.3">PB4 LCD_D4</text>
<text x="282.9" y="77.9">TMS</text>
<text x="18.2" y="81.7">USART1_TX</text>
<text x="18.2" y="79.2">TF_CS</text>
<text x="54.1" y="78.7">41</text>
<text x="54.1" y="81.2">42</text>
<text x="54.1" y="83.8">43</text>
<text x="58.9" y="80.2">PA8</text>
<text x="58.9" y="82.8">PA9</text>
<text x="70.5" y="80.2">PB11</text>
<text x="70.5" y="82.8">PB12</text>
<text x="77.8" y="78.7">30</text>
<text x="77.8" y="81.2">33</text>
<text x="77.8" y="83.8">34</text>
<text x="100.8" y="79.2">LCD_D11</text>
<text x="100.8" y="81.7">LCD_D12</text>
<text x="148.9" y="82.8">R97</text>
<text x="158.2" y="82.8">10K</text>
<text x="171.1" y="83.1">3V3</text>
<text x="218.1" y="83.1">LCD_D2</text>
<text x="221.9" y="80.5">PB2</text>
<text x="238.7" y="79.9">28</text>
<text x="243.5" y="79">BOOT0</text>
<text x="243.5" y="81.5">PB2</text>
<text x="257.6" y="79">PA13</text>
<text x="257.6" y="81.5">PA14</text>
<text x="264.9" y="79.9">49</text>
<text x="264.9" y="82.6">50</text>
<text x="282.9" y="80.5">TCK</text>
<text x="282.9" y="83.1">PA15 RF_CE</text>
<text x="18.2" y="84.3">USART1_RX</text>
<text x="18.2" y="89.5">USB_D+</text>
<text x="18.2" y="86.9">USB_D-</text>
<text x="54.1" y="86.4">44</text>
<text x="54.1" y="89">45</text>
<text x="58.9" y="85.4">PA10</text>
<text x="58.9" y="88">PA11</text>
<text x="70.5" y="85.4">PB13</text>
<text x="70.5" y="88">PB14</text>
<text x="77.8" y="86.4">35</text>
<text x="77.8" y="89">36</text>
<text x="100.8" y="84.3">LCD_D13</text>
<text x="100.8" y="86.9">LCD_D14</text>
<text x="100.8" y="89.5">LCD_D15</text>
<text x="149.3" y="86.7">RESET</text>
<text x="207.6" y="84.2" transform="rotate(-90 207.6 84.2)">C19</text>
<text x="212.8" y="84.2" transform="rotate(-90 212.8 84.2)">C20</text>
<text x="218.3" y="88.2">OSC_IN</text>
<text x="239.9" y="87.7">5</text>
<text x="243.5" y="89.2">OSC_IN</text>
<text x="257.6" y="89.2">PC14</text>
<text x="257.6" y="84.1">PA15</text>
<text x="264.9" y="87.7">3</text>
<text x="282.9" y="88.2">OSC32_IN</text>
<text x="58.9" y="90.6">PA12</text>
<text x="70.5" y="90.6">PB15</text>
<text x="71.8" y="95.7">PC7</text>
<text x="77.8" y="94.2">38</text>
<text x="100.8" y="94.7">LCD_SCK</text>
<text x="125.3" y="90.8">NRST</text>
<text x="150.6" y="90.4">1</text>
<text x="160.6" y="90.4">2</text>
<text x="217" y="90.8">OSC_OUT</text>
<text x="239.9" y="90.3">6</text>
<text x="243.5" y="91.9">OSC_OUT</text>
<text x="250.5" y="95.9">U1-B</text>
<text x="257.6" y="91.9">PC15</text>
<text x="264.9" y="90.3">4</text>
<text x="282.9" y="90.8">OSC32_OUT</text>
<text x="18.2" y="99.8">TEMP</text>
<text x="18.2" y="97.2">IR/RF_INT</text>
<text x="54.1" y="101.9">10</text>
<text x="55.4" y="96.7">8</text>
<text x="55.4" y="99.3">9</text>
<text x="58.9" y="98.3">PC0</text>
<text x="58.9" y="100.9">PC1</text>
<text x="71.8" y="98.3">PC8</text>
<text x="71.8" y="100.9">PC9</text>
<text x="77.8" y="96.7">39</text>
<text x="77.8" y="99.3">40</text>
<text x="77.8" y="101.9">51</text>
<text x="100.8" y="99.8">LCD_BL</text>
<text x="100.8" y="97.2">T_INT</text>
<text x="146.5" y="100.9">0.1UF</text>
<text x="157.5" y="100.9">C9</text>
<text x="18.2" y="105">LED2</text>
<text x="18.2" y="102.4">LED1</text>
<text x="18.2" y="107.6">LCD_CS</text>
<text x="54.1" y="104.4">11</text>
<text x="54.1" y="107.1">24</text>
<text x="58.9" y="103.5">PC2</text>
<text x="58.9" y="106">PC3</text>
<text x="70.5" y="103.5">PC10</text>
<text x="70.5" y="106">PC11</text>
<text x="77.8" y="104.4">52</text>
<text x="77.8" y="107.1">53</text>
<text x="100.8" y="102.4">T_CS</text>
<text x="100.8" y="105">T_MISO</text>
<text x="100.8" y="107.6">T_MOSI</text>
<text x="245" y="105.8">STM32F103RCT6</text>
<text x="18.2" y="110.2">LCD_MISO</text>
<text x="18.2" y="112.7">LCD_MOSI</text>
<text x="54.1" y="109.6">25</text>
<text x="54.1" y="112.2">37</text>
<text x="58.9" y="108.6">PC4</text>
<text x="58.9" y="111.2">PC5</text>
<text x="58.9" y="113.7">PC6</text>
<text x="70.5" y="111.2">PC13</text>
<text x="70.5" y="108.6">PC12</text>
<text x="71.8" y="113.7">PD2</text>
<text x="77.8" y="109.6">2</text>
<text x="77.8" y="112.2">54</text>
<text x="100.8" y="110.2">KEY2</text>
<text x="100.8" y="112.7">T_SCK</text>
<text x="66" y="117.9">U1-A</text>
<text x="185.3" y="115.3">3V3</text>
<text x="208.5" y="117.9">3V3</text>
<text x="60.5" y="122.6">STM32F103RCT6</text>
<text x="187" y="128.8" transform="rotate(-90 187 128.8)">10K</text>
<text x="192.1" y="128.8" transform="rotate(-90 192.1 128.8)">10K</text>
<text x="197.3" y="128.8" transform="rotate(-90 197.3 128.8)">10K</text>
<text x="202.4" y="128.8" transform="rotate(-90 202.4 128.8)">10K</text>
<text x="214.3" y="131.3">J5</text>
<text x="219.5" y="131.4">20PIN-JTAG</text>
<text x="215.3" y="136.7">1</text>
<text x="235.2" y="136.7">2</text>
<text x="167.8" y="142.4">PA15</text>
<text x="169" y="139.8">PB4</text>
<text x="186.9" y="138" transform="rotate(-90 186.9 138)">R93</text>
<text x="192.1" y="138" transform="rotate(-90 192.1 138)">R94</text>
<text x="197.2" y="138" transform="rotate(-90 197.2 138)">R95</text>
<text x="202.4" y="138" transform="rotate(-90 202.4 138)">R92</text>
<text x="215.3" y="139.3">3</text>
<text x="215.3" y="141.9">5</text>
<text x="218.9" y="138.3">VTREF</text>
<text x="218.9" y="140.9">NTRST</text>
<text x="218.9" y="143.5">TDI</text>
<text x="229.2" y="138.3">VDD</text>
<text x="229.2" y="140.9">GND</text>
<text x="229.2" y="143.5">GND</text>
<text x="235.2" y="139.3">4</text>
<text x="235.2" y="141.9">6</text>
<text x="169" y="144.9">TMS</text>
<text x="169" y="147.6">TCK</text>
<text x="214.1" y="149.6">11</text>
<text x="215.3" y="144.4">7</text>
<text x="215.3" y="147.1">9</text>
<text x="218.9" y="146">TMS</text>
<text x="218.9" y="148.6">TCK</text>
<text x="229.2" y="146">GND</text>
<text x="229.2" y="148.6">GND</text>
<text x="235.2" y="144.4">8</text>
<text x="235.2" y="147.1">10</text>
<text x="235.2" y="149.6">12</text>
<text x="167.8" y="155.3">NRST</text>
<text x="169" y="152.7">PB3</text>
<text x="214.1" y="152.2">13</text>
<text x="214.1" y="154.8">15</text>
<text x="218.9" y="151.2">RTCK</text>
<text x="218.9" y="153.8">TDO</text>
<text x="229.2" y="151.2">GND</text>
<text x="229.2" y="153.8">GND</text>
<text x="235.2" y="152.2">14</text>
<text x="235.2" y="154.8">16</text>
<text x="214.1" y="157.4">17</text>
<text x="214.1" y="159.9">19</text>
<text x="218.9" y="156.4">NSRST</text>
<text x="218.9" y="158.9">DBGRQ</text>
<text x="218.9" y="161.5">DBGACK</text>
<text x="229.2" y="156.4">GND</text>
<text x="229.2" y="158.9">GND</text>
<text x="229.2" y="161.5">GND</text>
<text x="235.2" y="157.4">18</text>
<text x="235.2" y="159.9">20</text>
<text x="191.5" y="162.8">R91</text>
<text x="200.8" y="162.8">10K</text>
<text x="135.8" y="181.1">OSC32_IN</text>
<text x="170.6" y="180.9">C12</text>
<text x="179.2" y="180.9">10P</text>
<text x="245.4" y="180.9">C34</text>
<text x="254" y="180.9">20P</text>
<text x="280.3" y="181.1">OSC_IN</text>
<text x="154.7" y="187.5">Y7</text>
<text x="162.7" y="186.3">2</text>
<text x="264.7" y="186.3">2</text>
<text x="269.3" y="188.1">Y1</text>
<text x="4.7" y="198" transform="rotate(-90 4.7 198)">J114</text>
<text x="7.3" y="194.2" transform="rotate(-90 7.3 194.2)">1</text>
<text x="13.8" y="198" transform="rotate(-90 13.8 198)">J115</text>
<text x="16.3" y="194.2" transform="rotate(-90 16.3 194.2)">1</text>
<text x="22.8" y="198" transform="rotate(-90 22.8 198)">J116</text>
<text x="25.4" y="194.2" transform="rotate(-90 25.4 194.2)">1</text>
<text x="33.1" y="198" transform="rotate(-90 33.1 198)">J117</text>
<text x="35.7" y="194.2" transform="rotate(-90 35.7 194.2)">1</text>
<text x="43.5" y="196.8" transform="rotate(-90 43.5 196.8)">J2</text>
<text x="46" y="194.2" transform="rotate(-90 46 194.2)">1</text>
<text x="53.8" y="196.8" transform="rotate(-90 53.8 196.8)">J4</text>
<text x="56.3" y="194.2" transform="rotate(-90 56.3 194.2)">1</text>
<text x="64.1" y="196.8" transform="rotate(-90 64.1 196.8)">J8</text>
<text x="66.7" y="194.2" transform="rotate(-90 66.7 194.2)">1</text>
<text x="74.4" y="196.8" transform="rotate(-90 74.4 196.8)">J9</text>
<text x="77" y="194.2" transform="rotate(-90 77 194.2)">1</text>
<text x="143.5" y="194.1">32.768KHz</text>
<text x="268.3" y="194.1">8MHz</text>
<text x="10.2" y="199.9" transform="rotate(-90 10.2 199.9)">3.0MM</text>
<text x="12.5" y="199.7" transform="rotate(-90 12.5 199.7)">3.0MM</text>
<text x="19.2" y="199.9" transform="rotate(-90 19.2 199.9)">3.0MM</text>
<text x="21.6" y="199.7" transform="rotate(-90 21.6 199.7)">3.0MM</text>
<text x="28.3" y="199.9" transform="rotate(-90 28.3 199.9)">3.0MM</text>
<text x="30.6" y="199.7" transform="rotate(-90 30.6 199.7)">3.0MM</text>
<text x="38.6" y="199.9" transform="rotate(-90 38.6 199.9)">3.0MM</text>
<text x="40.9" y="199.7" transform="rotate(-90 40.9 199.7)">3.0MM</text>
<text x="48.9" y="199.9" transform="rotate(-90 48.9 199.9)">3.0MM</text>
<text x="51.2" y="199.7" transform="rotate(-90 51.2 199.7)">3.0MM</text>
<text x="59.2" y="199.9" transform="rotate(-90 59.2 199.9)">3.0MM</text>
<text x="61.6" y="199.7" transform="rotate(-90 61.6 199.7)">3.0MM</text>
<text x="69.6" y="199.9" transform="rotate(-90 69.6 199.9)">3.0MM</text>
<text x="71.9" y="199.7" transform="rotate(-90 71.9 199.7)">3.0MM</text>
<text x="79.8" y="199.9" transform="rotate(-90 79.8 199.9)">3.0MM</text>
<text x="82.2" y="199.7" transform="rotate(-90 82.2 199.7)">3.0MM</text>
<text x="134.6" y="201.7">OSC32_OUT</text>
<text x="160.9" y="198.7">1</text>
<text x="170.6" y="201.5">C13</text>
<text x="179.2" y="201.5">10P</text>
<text x="245.4" y="201.5">C10</text>
<text x="254" y="201.5">20P</text>
<text x="262.8" y="198.7">1</text>
<text x="280.3" y="201.7">OSC_OUT</text>
</g>
</svg>
